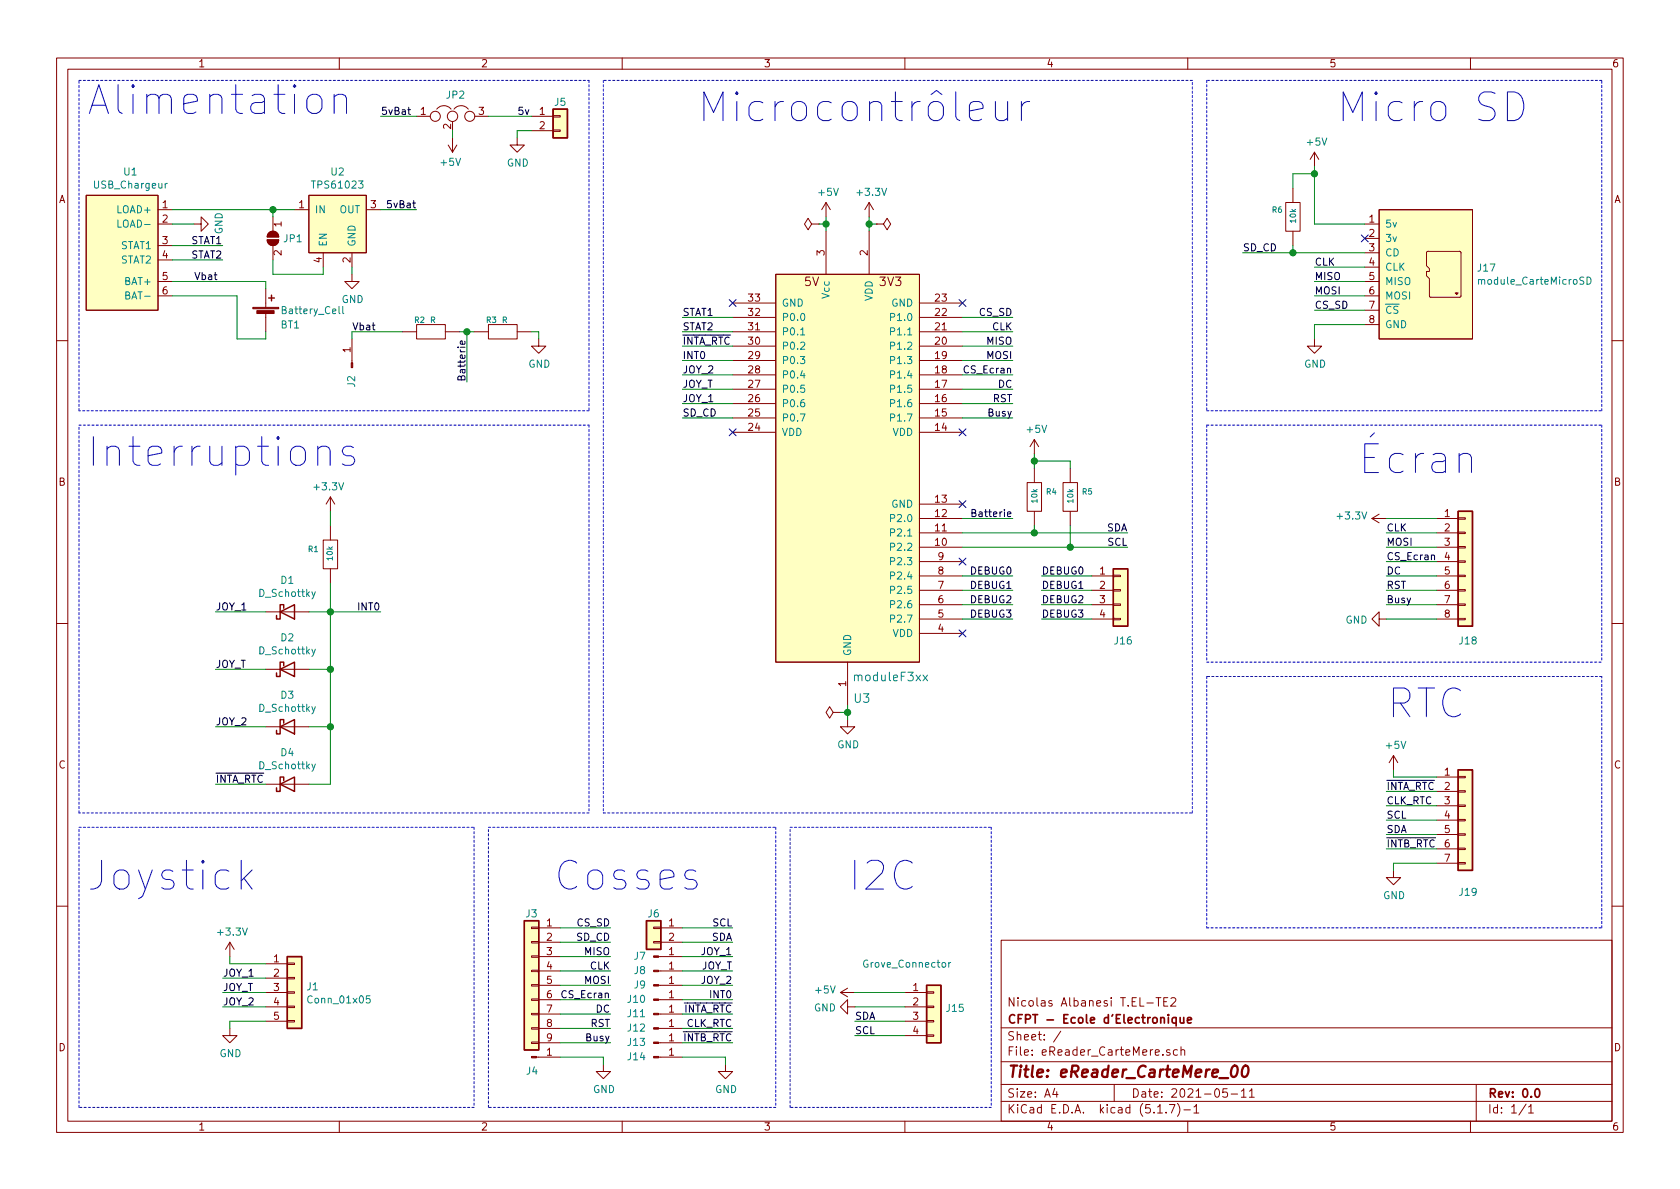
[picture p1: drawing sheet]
<svg xmlns="http://www.w3.org/2000/svg" width="297mm" height="210mm" viewBox="0 0 297 210" stroke-linecap="round" stroke-linejoin="round" font-family="sans-serif">
<g fill="none" stroke="#840000" stroke-width=".18">
<path d="M10 10.3h277v189.9h-277zM12 12.2h273v186.1h-273zM60 10.3v1.9M77.2 19.3a1.62 1.62 0 0 1 2.6 0M80.3 19.3a1.62 1.62 0 0 1 2.5 0M110 10.3v1.9M160 10.3v1.9M210 10.3v1.9M260 10.3v1.9M15.2 34.5h12.7v20.4h-12.7zM27.9 37.1h2.6M27.9 39.6h2.6"/>
<path d="M34.3 39.6h1.3v-1.3l1.2 1.3-1.2 1.3v-1.3M48.3 38.3v2.6M52.1 37.1h2.5M54.6 34.5h10.2v10.2h-10.2zM64.8 37.1h2.5M73.7 20.6h2.4M79.2 25.6l.8 1.3M80 24.4v2.5M80.8 25.6l-.8 1.3M83.9 20.6h2.5M91.4 24.4v1.2h1.3l-1.3 1.3-1.2-1.3h1.2M94 20.6h3.8"/>
<path d="M94 23.1h3.8M97.8 23h1.3v.2h-1.3zM97.8 20.4h1.3v.3h-1.3zM143.5 39.6l-.6-1-.7 1 .7 1 .6-1h1.3M144.8 39.6h.1M146 35.8l-.7 1.3M146 35.8v2.5M146 35.8l.8 1.3M153.7 35.8l-.8 1.3M153.7 35.8v2.5M153.7 35.8l.7 1.3M154.9 39.6h1.3l.6-1 .7 1-.7 1-.6-1"/>
<path d="M154.9 39.6h.1M227.3 35.8h2.6v5.1h-2.6zM228.6 33.3v2.5M232.4 26.9l-.8 1.3M232.4 26.9v2.6M232.4 26.9l.8 1.3M241.3 39.6h2.5M243.8 37.1h16.5v22.8h-16.5zM27.9 43.4h2.6M27.9 46h2.6M27.9 49.8h2.6M27.9 52.3h2.6"/>
<path d="M47 51v3.4M47 55.4v3.3M47.2 42.4h2.1a1.02 1.02 0 0 1-1 1 1.02 1.02 0 0 1-1.1-1zM47.5 41.2a1.02 1.02 0 0 1 1.1-.3 1.02 1.02 0 0 1 .7 1h-2.1zM48.3 43.4v2.6M57.1 44.7v2.5M62.2 48.5v1.3h1.3l-1.3 1.2-1.2-1.2h1.2M62.2 44.7v2.5M62.2 59.9v4.3M71.1 58.7h2.6M73.7 57.4h5v2.5h-5zM78.7 58.7h2.6"/>
<path d="M83.8 58.7h2.6M86.4 57.4h5v2.5h-5zM91.4 58.7h2.6M95.2 59.9v1.3h1.3l-1.3 1.3-1.2-1.3h1.2M129.5 58.7h7.7M129.5 56.1h7.7M129.5 53.6h7.7M137.2 48.5h25.4v68.6h-25.4zM146 40.9v7.6M153.7 40.9v7.6M162.6 58.7h7.6M162.6 56.1h7.6"/>
<path d="M162.6 53.6h7.6M228.6 40.9v2.5M232.4 59.9v1.3h1.3l-1.3 1.3-1.3-1.3h1.3M241.3 49.8h2.5M241.3 52.3h2.5M241.3 42.2h2.5M241.3 44.7h2.5M241.3 47.2h2.5M241.3 54.9h2.5M241.3 57.4h2.5M252.5 44.4h5.6zM252.5 44.4l-.3 .2v2.4l.5 .5v.5h-.5v.8l.5 .5 .1 3.1 .1 .2h5.2l.2-.2v-7.8l-.2-.2"/>
<path d="M257.6 51.8v.3l.2-.3h-.5l.3 .3M10 60.2h2M129.5 76.4h7.7M129.5 73.9h7.7M129.5 71.4h7.7M129.5 68.8h7.7M129.5 66.3h7.7M129.5 63.7h7.7M129.5 61.2h7.7M162.6 76.4h7.6M162.6 73.9h7.6M162.6 71.4h7.6"/>
<path d="M162.6 68.8h7.6M162.6 66.3h7.6M162.6 63.7h7.6M162.6 61.2h7.6M182.9 77.7l-.8 1.3M182.9 77.7v2.6M182.9 77.7l.7 1.3M285 60.2h2M57.1 95.5h2.6v5.1h-2.6zM58.4 87.9l.8 1.2M58.4 87.9v2.5M58.4 93v2.5"/>
<path d="M58.4 87.9l-.7 1.2M162.6 91.7h7.6M162.6 94.2h7.6M162.6 96.8h7.6M162.6 99.3h7.6M162.6 89.1h7.6M181.6 85.3h2.5v5.1h-2.5zM182.9 82.8v2.5M182.9 90.4v2.6M188 85.3h2.5v5.1h-2.5zM189.2 82.8v2.5M189.2 90.4v2.6"/>
<path d="M242.6 91.7l1.2 .8M242.6 91.7h2.5M243.8 90.9l-1.2 .8M254 91.7h3.8M254 94.2h3.8M254 96.8h3.8M254 99.3h3.8M257.8 96.6h1.3v.3h-1.3zM257.8 94.1h1.3v.3h-1.3zM257.8 91.6h1.3v.2h-1.3zM257.8 99.2h1.3v.2h-1.3zM10 110.3h2"/>
<path d="M47 108.2h7.6M47 118.4h7.6M58.4 100.6v2.5M149.9 117.1v7.6M162.6 101.8h7.6M162.6 104.4h7.6M162.6 106.9h7.6M162.6 109.5h7.6M162.6 112h7.6M193 101.8h3.8M193 104.4h3.8M193 106.9h3.8"/>
<path d="M193 109.5h3.8M196.8 109.3h1.3v.3h-1.3zM196.8 106.8h1.3v.3h-1.3zM196.8 101.7h1.3v.3h-1.3zM196.8 104.3h1.3v.2h-1.3zM243.8 109.5v-1.3l-1.2 1.3 1.2 1.2v-1.2h1.3M254 101.8h3.8M254 104.4h3.8M254 106.9h3.8M254 109.5h3.8M257.8 104.3h1.3v.2h-1.3zM257.8 106.8h1.3v.3h-1.3z"/>
<path d="M257.8 109.3h1.3v.3h-1.3zM257.8 101.7h1.3v.3h-1.3zM285 110.3h2M47 138.7h7.6M47 128.5h7.6M147.3 126l-.6-1-.7 1 .7 1 .6-1h1.3M148.6 126h.1M149.9 127.2v1.3h1.2l-1.2 1.3-1.3-1.3h1.3M246.4 133.6l-.8 1.3M246.4 133.6v2.5M246.4 133.6l.7 1.3M254 137.4h3.8"/>
<path d="M254 139.9h3.8M257.8 139.8h1.3v.3h-1.3zM257.8 137.3h1.3v.2h-1.3zM246.4 153.9v1.3h1.2l-1.2 1.3-1.3-1.3h1.3M254 142.5h3.8M254 145h3.8M254 147.6h3.8M254 150.1h3.8M254 152.6h3.8M257.8 150h1.3v.2h-1.3zM257.8 152.5h1.3v.3h-1.3zM257.8 147.4h1.3v.3h-1.3z"/>
<path d="M257.8 142.4h1.3v.2h-1.3zM257.8 144.9h1.3v.3h-1.3zM10 160.2h2M40.6 166.6l-.7 1.3M40.6 166.6v2.6M40.6 166.6l.8 1.3M47 175.5h3.8M47 178h3.8M47 170.4h3.8M47 173h3.8M50.8 177.9h1.3v.3h-1.3zM50.8 172.8h1.3v.3h-1.3z"/>
<path d="M50.8 170.3h1.3v.3h-1.3zM50.8 175.4h1.3v.2h-1.3zM94 179.2h1.2v.2h-1.2zM94 176.7h1.2v.2h-1.2zM94 171.6h1.2v.2h-1.2zM94 169h1.2v.3h-1.2zM94 166.5h1.2v.2h-1.2zM94 164h1.2v.2h-1.2zM94 174.1h1.2v.3h-1.2zM95.2 179.3h3.9M95.2 174.2h3.9M95.2 176.8h3.9"/>
<path d="M95.2 169.2h3.9M95.2 171.7h3.9M95.2 164.1h3.9M95.2 166.6h3.9M115.6 166.5h1.2v.2h-1.2zM115.6 164h1.2v.2h-1.2zM116.4 179.3h4.2M116.4 174.2h4.2M116.4 176.8h4.2M116.4 169.2h4.2M116.4 171.7h4.2M116.8 164.1h3.8"/>
<path d="M116.8 166.6h3.8M148.6 175.5l1.3 .8M148.6 175.5h2.5M149.9 178v-1.2l-1.3 1.2 1.3 1.3v-1.3h1.2M149.9 174.7l-1.3 .8M160 175.5h3.8M160 178h3.8M163.8 175.4h1.3v.2h-1.3zM163.8 177.9h1.3v.3h-1.3zM177 166.3h108v32h-108zM202.8 177.4h1.1M204.4 176.4h.9"/>
<path d="M204.8 176.4v1.5M205.8 177.1h.4M206.5 176.4h-.7v1.5h.7M207 176.6l.3-.2h.3l.3 .5-.9 1h.9M285 160.2h2M40.6 181.9v1.2h1.3l-1.3 1.3-1.2-1.3h1.2M47 180.6h3.8M50.8 180.5h1.3v.2h-1.3zM60 198.3v1.9M94 181.7h1.2v.3h-1.2zM94 184.3h1.2v.2h-1.2zM94.8 186.9h4.3"/>
<path d="M95.2 184.4h3.9M95.2 181.9h3.9M106.7 188.2v1.3h1.2l-1.2 1.2-1.3-1.2h1.3M110 198.3v1.9M116.4 186.9h4.2M116.4 184.4h4.2M116.4 181.9h4.2M128.3 188.2v1.3h1.2l-1.2 1.2-1.3-1.2h1.3M160 198.3v1.9M160 180.6h3.8M160 183.1h3.8M163.8 183h1.3v.3h-1.3z"/>
<path d="M163.8 180.5h1.3v.2h-1.3zM177 194.8h108M177 191.8h108M177 187.8h108M177 181.8h108M186.5 192.5l-.4 1h1M186.8 193v1M187.6 182.3l-1.3 2M197 191.8v3M204.7 196.8h.8M206.2 196.7v.1M206.8 195.3h.9l-.6 1.5"/>
<path d="M206.8 185.7a.37 .37 0 0 0-.6 .1l.1 .2 .5 .2 .1 .1-.2 .3-.5-.1M208.2 195.1a1.71 1.71 0 0 1 0 2.3M208.2 185.7l-.5-.1-.2 .3v.6l.2 .1 .5-.1M208.8 185.7h.1a.37 .37 0 0 1 .6 .1v.8M208.8 185.1v1.5M209.3 196.3h1.2M210 198.3v1.9M211.1 195.8l.4-.5v1.5M211.1 196.8h.9M217 192.5h-.7l-.1 .7 .2-.1 .5 .1 .1 .2v.5l-.2 .1-.6-.1M217.7 193.5h1.1M219.5 193l.4-.5v1.5"/>
<path d="M219.5 194h.8M220.9 193l.4-.5v1.5M220.9 194h.9M260 198.3v1.9M261 191.8v6.5M269.8 195.2l-1.2 2M270.3 195.8l.4-.5v1.5M270.3 196.8h.8"/>
<circle cx="77" cy="20.6" r=".89"/>
<circle cx="80" cy="20.6" r=".91"/>
<circle cx="83.1" cy="20.6" r=".89"/>
</g>
<path d="M206.6 179.4v.2M206.6 179.9v1M207.9 179.9v1.5M208.7 179.9v.9l.4 .1 .2-.1M209.3 179.9v1M207.9 180l-.4-.1-.3 .3 .2 .6h.5M210 180.4l.7-.1-.1-.3-.4-.1-.2 .2v.7h.6M271.5 192.7l.2-.2a.81 .81 0 0 1 .6 .6 .81 .81 0 0 1-.3 .8l-.1 .1a.79 .79 0 0 1-.4-1.3z" fill="none" stroke="#840000" stroke-width=".3"/>
<path d="M218 188.6a.45 .45 0 0 1 .4-.2 .45 .45 0 0 1 .4 .4 1.15 1.15 0 0 1-.8 1.6l-.2-.1a1.5 1.5 0 0 1 .2-1.7zM219.9 188.6a.45 .45 0 0 1 .4-.2 .45 .45 0 0 1 .4 .4 1.15 1.15 0 0 1-.8 1.6l-.1-.1a1.55 1.55 0 0 1 .1-1.7z" fill="none" stroke="#840000" stroke-width=".41"/>
<g fill="#840000" stroke="#840000" stroke-width=".18">
<path d="M94 186.8h.8v.3h-.8z"/>
<path d="M115.6 184.3h.8v.2h-.8z"/>
<path d="M115.6 179.2h.8v.2h-.8z"/>
<path d="M115.6 181.7h.8v.3h-.8z"/>
<path d="M115.6 174.1h.8v.3h-.8z"/>
<path d="M115.6 176.7h.8v.2h-.8z"/>
<path d="M115.6 169h.8v.3h-.8z"/>
<path d="M115.6 171.6h.8v.2h-.8z"/>
<path d="M115.6 186.8h.8v.3h-.8z"/>
<path d="M62.1 64.2h.3v.8h-.3z"/>
<path d="M47.5 41.2a1.02 1.02 0 0 1 1.1-.3 1.02 1.02 0 0 1 .7 1h-2.1z"/>
<path d="M47.2 42.4h2.1a1.02 1.02 0 0 1-1 1 1.02 1.02 0 0 1-1.1-1z"/>
<path d="M44.7 54.4h4.6v.2h-4.6z"/>
<path d="M45.4 54.9h3.1v.5h-3.1z"/>
</g>
<g fill="#ffffc2" stroke="#ffffc2" stroke-width=".18">
<path d="M163.8 174.2h2.6v10.2h-2.6z"/>
<path d="M257.8 136.1h2.5v17.8h-2.5z"/>
<path d="M196.8 100.6h2.6v10.1h-2.6z"/>
<path d="M15.2 34.5h12.7v20.4h-12.7z"/>
<path d="M50.8 169.2h2.5v12.7h-2.5z"/>
<path d="M243.8 37.1h16.5v22.8h-16.5z"/>
<path d="M54.6 34.5h10.2v10.2h-10.2z"/>
<path d="M257.8 90.4h2.5v20.3h-2.5z"/>
<path d="M97.8 19.3h2.5v5.1h-2.5z"/>
<path d="M114.3 162.8h2.5v5.1h-2.5z"/>
<path d="M92.7 162.8h2.5v22.9h-2.5z"/>
<path d="M137.2 48.5h25.4v68.6h-25.4z"/>
</g>
<g fill="none" stroke="#840000" stroke-width=".25">
<path d="M97.8 19.3h2.5v5.1h-2.5zM47.5 52.7h1M48 52.2v1M257.8 90.4h2.5v20.3h-2.5zM49.5 108.2l2.6-1.3v2.6zM49.5 118.4l2.6-1.3v2.5zM50.2 107.6v-.7h-.7v2.6h-.6v-.7M50.2 117.7v-.6h-.7v2.5h-.6v-.6M196.8 100.6h2.6v10.1h-2.6zM49.5 138.7l2.6-1.3v2.5zM49.5 128.5l2.6-1.3v2.6zM50.2 138v-.6h-.7v2.5h-.6v-.6"/>
<path d="M50.2 127.9v-.7h-.7v2.6h-.6v-.6M257.8 136.1h2.5v17.8h-2.5zM50.8 169.2h2.5v12.7h-2.5zM92.7 162.8h2.5v22.9h-2.5zM114.3 162.8h2.5v5.1h-2.5zM163.8 174.2h2.6v10.2h-2.6z"/>
</g>
<g fill="none" stroke="#008484" stroke-width=".18">
<path d="M29.6 32.4l-.4 .3M60.6 54.2v1.1l.2 .2M141.6 59.2h.7M280.6 49a.64 .64 0 0 1 .7 .6 .64 .64 0 0 1-.7 .7zM55.8 104.6l-.5 1.2-.2 .1M55.8 114.8l-.5 1.1-.2 .2M163.2 119.4l.8 1M164 119.4l-.8 1M55.8 135.1l-.5 1.2-.2 .1M55.8 125l-.5 1.1-.2 .1M65.4 176.1h-.6l-.1 .6 .2-.1 .5 .1v.5l-.2 .2-.5-.2M167.7 170.2v.8"/>
<path d="M168.1 170.2l-.4 .2"/>
</g>
<g fill="none" stroke="#0000c2" stroke-width=".18" stroke-dasharray=".4 .4">
<path d="M14 14.2h90.1M104.1 14.2v58.4M106.7 14.2v129.6M210.8 14.2h-104.1M213.4 14.2v58.4M283.2 14.2h-69.8M14 75.2h90.1M14 72.6v-58.4M104.1 75.2v68.6M104.1 72.6h-90.1M213.4 75.2v41.9M213.4 75.2h69.8"/>
<path d="M213.4 72.6h69.8M283.2 75.2v41.9M283.2 72.6v-58.4M213.4 119.6v44.5M213.4 117.1h69.8M283.2 119.6h-69.8M14 146.3h69.8M14 143.8v-68.6M83.8 146.3v49.5M86.4 146.3h50.8M104.1 143.8h-90.1M106.7 143.8h104.1"/>
<path d="M137.2 146.3v49.5M139.7 146.3h35.6M175.3 146.3v49.5M210.8 143.8v-129.6M213.4 164.1h69.8M283.2 164.1v-44.5M14 195.8v-49.5M83.8 195.8h-69.8M86.4 195.8v-49.5M137.2 195.8h-50.8M139.7 195.8v-49.5M175.3 195.8h-35.6"/>
</g>
<g fill="none" stroke="#008400" stroke-width=".18">
<path d="M30.5 39.6h3.8M30.5 37.1h21.6M48.3 37.1v1.2M67.3 20.6h6.4M67.3 37.1h6.4M80 23.1v1.3M86.4 20.6h7.6M94 23.1h-2.6v1.3M144.8 39.6h1.2M146 38.3v2.6M153.7 38.3v2.6M153.7 39.6h1.2"/>
<path d="M232.4 29.5v10.1h8.9M232.4 30.7h-3.8v2.6M30.5 49.8h16.5v1.2M30.5 52.3h11.4v7.6h5.1v-1.2M30.5 46h8.9M30.5 43.4h8.9M48.3 46v2.5h8.8v-1.3M62.2 47.2v1.3M71.1 58.7h-8.9v1.2M81.3 58.7h2.5M82.5 58.7v8.9M94 58.7h1.2v1.2"/>
<path d="M120.6 58.7h8.9M120.6 56.1h8.9M170.2 58.7h8.9M170.2 56.1h8.9M219.7 44.7h21.6M228.6 43.4v1.3M232.4 52.3h8.9M232.4 49.8h8.9M232.4 47.2h8.9M232.4 54.9h8.9M241.3 57.4h-8.9v2.5M120.6 68.8h8.9"/>
<path d="M120.6 73.9h8.9M120.6 66.3h8.9M120.6 63.7h8.9M120.6 71.4h8.9M120.6 61.2h8.9M170.2 68.8h8.9M170.2 73.9h8.9M170.2 66.3h8.9M170.2 63.7h8.9M170.2 71.4h8.9M170.2 61.2h8.9M58.4 90.4v2.6"/>
<path d="M170.2 96.8h29.2M170.2 94.2h29.2M170.2 91.7h8.9M182.9 81.5h6.3v1.3M182.9 80.3v2.5M182.9 93v1.2M189.2 93v3.8M245.1 96.8h8.9M245.1 94.2h8.9M245.1 91.7h8.9M245.1 99.3h8.9M38.1 118.4h8.9"/>
<path d="M38.1 108.2h8.9M54.6 118.4h3.8M54.6 108.2h12.7M58.4 103.1v35.6h-3.8M170.2 109.5h8.9M170.2 106.9h8.9M170.2 101.8h8.9M170.2 104.4h8.9M184.1 109.5h8.9M184.1 106.9h8.9M184.1 101.8h8.9M184.1 104.4h8.9"/>
<path d="M245.1 109.5h8.9M245.1 106.9h8.9M245.1 101.8h8.9M245.1 104.4h8.9M38.1 128.5h8.9M38.1 138.7h8.9M54.6 128.5h3.8M148.6 126h1.3M149.9 124.7v2.5M245.1 139.9h8.9M246.4 136.1v1.3h7.6M245.1 142.5h8.9"/>
<path d="M245.1 150.1h8.9M245.1 145h8.9M245.1 147.6h8.9M254 152.6h-7.6v1.3M39.4 173h7.6M39.4 175.5h7.6M39.4 178h7.6M40.6 169.2v1.2h6.4M99.1 166.6h8.8M99.1 164.1h8.8M99.1 176.8h8.8M99.1 179.3h8.8"/>
<path d="M99.1 174.2h8.8M99.1 169.2h8.8M99.1 171.7h8.8M120.6 166.6h8.9M120.6 164.1h8.9M120.6 176.8h8.9M120.6 179.3h8.9M120.6 174.2h8.9M120.6 169.2h8.9M120.6 171.7h8.9M151.1 175.5h8.9M151.1 178h8.9"/>
<path d="M47 180.6h-6.4v1.3M99.1 184.4h8.8M99.1 181.9h8.8M99.1 186.9h7.6v1.3M120.6 184.4h8.9M120.6 181.9h8.9M120.6 186.9h7.7v1.3M151.1 180.6h8.9M151.1 183.1h8.9"/>
</g>
<path d="M72.1 19.4h.5M72.3 19v1.1l.3 .1M82.2 60.3v.4l-.2 .2-.6-.1v-.5h.3l.1 .6M171.9 90.7l.5-.1 .1-.2-.1-.2-.5-.1v1.3h.4l.2-.2 .1-.3-.3-.2" fill="none" stroke="#000" stroke-width=".18"/>
<path d="M54.7 16.9a1.4 1.4 0 0 1 2.2 .7v1.5a1.38 1.38 0 0 1-1.3 1 1.38 1.38 0 0 1-1.3-1v-1.5zM59.1 17.2a1.42 1.42 0 0 1 1.9-.3l.3 .5v2.7M59.1 16.7v3.4M176 18v2.6l.2 .5a1.35 1.35 0 0 0 2-.3M178.2 18v3.3M180.6 18v3.3M182 18a1.27 1.27 0 0 0-1.4 .9M266.5 16.3h1.2a2.34 2.34 0 0 1 1.7 2.8 2.23 2.23 0 0 1-2.9 2.2zM56.2 79.4a1.28 1.28 0 0 1 2.2 .2v2.7M62.5 79.1l-.5-.2h-.7l-.5 .2-.3 .5 .3 .8 .5 .2h.7l.5 .2 .2 .5-.2 .7-.5 .3h-1l-.5-.3M43.1 155.3l1.5 1.9M44.6 153.8l-2 2" fill="none" stroke="#0000c2" stroke-width=".18"/>
<g fill="#008400" stroke="#008400" stroke-width=".25">
<circle cx="182.9" cy="81.5" r=".51"/>
<circle cx="146.1" cy="39.6" r=".51"/>
<circle cx="58.4" cy="128.5" r=".51"/>
<circle cx="58.4" cy="118.4" r=".51"/>
<circle cx="149.9" cy="126" r=".51"/>
<circle cx="228.6" cy="44.7" r=".51"/>
<circle cx="58.4" cy="108.2" r=".51"/>
<circle cx="82.6" cy="58.7" r=".51"/>
<circle cx="189.2" cy="96.8" r=".51"/>
<circle cx="182.9" cy="94.2" r=".51"/>
<circle cx="48.3" cy="37.1" r=".51"/>
<circle cx="232.4" cy="30.7" r=".51"/>
<circle cx="153.7" cy="39.6" r=".51"/>
</g>
<g fill="none" stroke="#000084" stroke-width=".18">
<path d="M128.9 53l1.2 1.2M130.1 53l-1.2 1.2M169.6 53l1.2 1.2M170.8 53l-1.2 1.2M240.7 41.5l1.2 1.3M241.9 41.5l-1.2 1.3M128.9 75.8l1.2 1.3M130.1 75.8l-1.2 1.3M169.6 75.8l1.2 1.3M170.8 75.8l-1.2 1.3M169.6 88.5l1.2 1.3M169.6 98.7l1.2 1.2"/>
<path d="M170.8 88.5l-1.2 1.3M170.8 98.7l-1.2 1.2M169.6 111.4l1.2 1.2M170.8 111.4l-1.2 1.2"/>
</g>
<g font-size="7.1" fill="#0000c2">
<text x="15.2" y="20.3">Alimentation</text>
<text x="123.2" y="21.6">Microcontrôleur</text>
<text x="236.2" y="21.6">Micro SD</text>
<text x="15.2" y="82.5">Interruptions</text>
<text x="240" y="83.8">Écran</text>
<text x="245.1" y="127">RTC</text>
<text x="15.2" y="157.5">Joystick</text>
<text x="97.8" y="157.5">Cosses</text>
<text x="149.9" y="157.5">I2C</text>
</g>
<text font-size="2.8" fill="#840000" x="178" y="190.5">Title: eReader_CarteMere_00</text>
<g font-size="2.1" fill="#840000">
<text x="142.2" y="50.6">5V</text>
<text x="155.6" y="50.6">3V3</text>
<text x="178" y="178">Nicolas Albanesi T.EL-TE2</text>
<text x="178" y="184">Sheet: /</text>
<text x="178" y="181">CFPT - Ecole d'Electronique</text>
<text x="178" y="186.7">File: eReader_CarteMere.sch</text>
<text x="178" y="196.9">KiCad E.D.A. kicad (5.1.7)-1</text>
<text x="178" y="194.1">Size: A4</text>
<text x="200" y="194.1">Date: 2021-05-11</text>
<text x="263" y="194.1">Rev: 0.0</text>
<text x="263" y="196.9">Id: 1/1</text>
</g>
<g font-size="2.1" fill="#008484">
<text x="151.1" y="124.3">U3</text>
<text x="151.3" y="120.5">moduleF3xx</text>
</g>
<g font-size="1.8" fill="#840000">
<text x="35" y="11.9">1</text>
<text x="85" y="11.9">2</text>
<text x="135" y="11.9">3</text>
<text x="185" y="11.9">4</text>
<text x="235" y="11.9">5</text>
<text x="285" y="11.9">6</text>
<text x="74.4" y="20.3">1</text>
<text x="79.8" y="22.8" transform="rotate(-90 79.8 22.8)">2</text>
<text x="84.7" y="20.3">3</text>
<text x="95.4" y="20.3">1</text>
<text x="95.4" y="22.9">2</text>
<text x="10.4" y="35.9">A</text>
<text x="285.4" y="35.9">A</text>
<text x="28.7" y="36.8">1</text>
<text x="28.7" y="39.4">2</text>
<text x="49.8" y="40.1" transform="rotate(-90 49.8 40.1)">1</text>
<text x="52.9" y="36.8">1</text>
<text x="65.6" y="36.8">3</text>
<text x="242.1" y="39.4">1</text>
<text x="242.1" y="41.9">2</text>
<text x="28.7" y="43.2">3</text>
<text x="28.7" y="45.7">4</text>
<text x="49.8" y="45.2" transform="rotate(-90 49.8 45.2)">2</text>
<text x="56.9" y="46.5" transform="rotate(-90 56.9 46.5)">4</text>
<text x="62" y="46.5" transform="rotate(-90 62 46.5)">2</text>
<text x="145.8" y="45.2" transform="rotate(-90 145.8 45.2)">3</text>
<text x="153.4" y="45.2" transform="rotate(-90 153.4 45.2)">2</text>
<text x="242.1" y="44.4">3</text>
<text x="242.1" y="47">4</text>
<text x="28.7" y="49.5">5</text>
<text x="28.7" y="52.1">6</text>
<text x="132.4" y="53.3">33</text>
<text x="165.4" y="53.3">23</text>
<text x="242.1" y="49.5">5</text>
<text x="242.1" y="52.1">6</text>
<text x="132.4" y="58.4">31</text>
<text x="132.4" y="55.9">32</text>
<text x="165.4" y="58.4">21</text>
<text x="165.4" y="55.9">22</text>
<text x="242.1" y="54.6">7</text>
<text x="242.1" y="57.1">8</text>
<text x="62" y="62.3" transform="rotate(-90 62 62.3)">1</text>
<text x="132.4" y="63.5">29</text>
<text x="132.4" y="61">30</text>
<text x="165.4" y="63.5">19</text>
<text x="165.4" y="61">20</text>
<text x="132.4" y="71.1">26</text>
<text x="132.4" y="68.6">27</text>
<text x="132.4" y="66">28</text>
<text x="165.4" y="71.1">16</text>
<text x="165.4" y="68.6">17</text>
<text x="165.4" y="66">18</text>
<text x="132.4" y="76.2">24</text>
<text x="132.4" y="73.7">25</text>
<text x="165.4" y="76.2">14</text>
<text x="165.4" y="73.7">15</text>
<text x="10.4" y="85.9">B</text>
<text x="165.4" y="88.9">13</text>
<text x="285.4" y="85.9">B</text>
<text x="165.4" y="94">11</text>
<text x="165.4" y="91.4">12</text>
<text x="255.4" y="91.4">1</text>
<text x="255.4" y="94">2</text>
<text x="165.4" y="96.5">10</text>
<text x="165.9" y="101.6">8</text>
<text x="165.9" y="99.1">9</text>
<text x="194.5" y="101.6">1</text>
<text x="255.4" y="96.5">3</text>
<text x="255.4" y="99.1">4</text>
<text x="255.4" y="101.6">5</text>
<text x="165.9" y="106.7">6</text>
<text x="165.9" y="104.1">7</text>
<text x="194.5" y="104.1">2</text>
<text x="194.5" y="106.7">3</text>
<text x="255.4" y="104.1">6</text>
<text x="255.4" y="106.7">7</text>
<text x="165.9" y="111.8">4</text>
<text x="165.9" y="109.2">5</text>
<text x="194.5" y="109.2">4</text>
<text x="255.4" y="109.2">8</text>
<text x="149.6" y="121.4" transform="rotate(-90 149.6 121.4)">1</text>
<text x="10.4" y="135.9">C</text>
<text x="255.4" y="137.2">1</text>
<text x="285.4" y="135.9">C</text>
<text x="255.4" y="139.7">2</text>
<text x="255.4" y="142.2">3</text>
<text x="255.4" y="144.8">4</text>
<text x="255.4" y="147.3">5</text>
<text x="255.4" y="149.9">6</text>
<text x="255.4" y="152.4">7</text>
<text x="96.7" y="163.8">1</text>
<text x="96.7" y="166.4">2</text>
<text x="118.3" y="163.8">1</text>
<text x="118.3" y="166.4">2</text>
<text x="48.4" y="170.2">1</text>
<text x="48.4" y="172.7">2</text>
<text x="96.7" y="168.9">3</text>
<text x="96.7" y="171.4">4</text>
<text x="96.7" y="174">5</text>
<text x="118.3" y="174">1</text>
<text x="118.3" y="168.9">1</text>
<text x="118.3" y="171.4">1</text>
<text x="48.4" y="175.3">3</text>
<text x="48.4" y="177.8">4</text>
<text x="96.7" y="176.5">6</text>
<text x="96.7" y="179.1">7</text>
<text x="118.3" y="179.1">1</text>
<text x="118.3" y="176.5">1</text>
<text x="161.4" y="175.3">1</text>
<text x="161.4" y="177.8">2</text>
<text x="10.4" y="185.9">D</text>
<text x="48.4" y="180.3">5</text>
<text x="96.7" y="181.6">8</text>
<text x="96.7" y="184.1">9</text>
<text x="118.3" y="184.1">1</text>
<text x="118.3" y="181.6">1</text>
<text x="161.4" y="180.3">3</text>
<text x="161.4" y="182.9">4</text>
<text x="285.4" y="185.9">D</text>
<text x="96.7" y="186.7">1</text>
<text x="118.3" y="186.7">1</text>
<text x="35" y="199.9">1</text>
<text x="85" y="199.9">2</text>
<text x="135" y="199.9">3</text>
<text x="185" y="199.9">4</text>
<text x="235" y="199.9">5</text>
<text x="285" y="199.9">6</text>
</g>
<g font-size="1.8" fill="#008484">
<text x="79" y="17.4">JP2</text>
<text x="98.1" y="18.7">J5</text>
<text x="78" y="29.3">+5V</text>
<text x="89.6" y="29.5">GND</text>
<text x="231.2" y="25.7">+5V</text>
<text x="16.8" y="33.3">USB_Chargeur</text>
<text x="21.9" y="31">U1</text>
<text x="55.5" y="33.3">TPS61023</text>
<text x="58.6" y="31">U2</text>
<text x="144.8" y="34.6">+5V</text>
<text x="151.7" y="34.6">+3.3V</text>
<text x="20.9" y="37.7">LOAD+</text>
<text x="21.3" y="40.3">LOAD-</text>
<text x="39.4" y="41.4" transform="rotate(-90 39.4 41.4)">GND</text>
<text x="55.6" y="37.7">IN</text>
<text x="60" y="37.7">OUT</text>
<text x="244.9" y="40.3">5v</text>
<text x="21.3" y="44.1">STAT1</text>
<text x="21.3" y="46.6">STAT2</text>
<text x="50.2" y="42.8">JP1</text>
<text x="57.8" y="43.7" transform="rotate(-90 57.8 43.7)">EN</text>
<text x="62.9" y="43.7" transform="rotate(-90 62.9 43.7)">GND</text>
<text x="244.9" y="42.8">3v</text>
<text x="244.9" y="45.3">CD</text>
<text x="244.9" y="47.9">CLK</text>
<text x="22.3" y="50.4">BAT+</text>
<text x="22.7" y="53">BAT-</text>
<text x="60.4" y="53.6">GND</text>
<text x="146.7" y="52.7" transform="rotate(-90 146.7 52.7)">Vcc</text>
<text x="154.3" y="53.3" transform="rotate(-90 154.3 53.3)">VDD</text>
<text x="244.9" y="50.4">MISO</text>
<text x="244.9" y="53">MOSI</text>
<text x="261.3" y="48">J17</text>
<text x="261.9" y="50.3">module_CarteMicroSD</text>
<text x="49.7" y="58.1">BT1</text>
<text x="50.1" y="55.5">Battery_Cell</text>
<text x="138.2" y="59.3">P0.1</text>
<text x="138.2" y="56.8">P0.0</text>
<text x="138.2" y="54.2">GND</text>
<text x="157.6" y="54.2">GND</text>
<text x="157.9" y="59.3">P1.1</text>
<text x="157.9" y="56.8">P1.0</text>
<text x="244.9" y="55.5">CS</text>
<text x="244.9" y="58">GND</text>
<text x="93.4" y="65">GND</text>
<text x="138.2" y="64.4">P0.3</text>
<text x="138.2" y="61.8">P0.2</text>
<text x="157.9" y="64.4">P1.3</text>
<text x="157.9" y="61.8">P1.2</text>
<text x="230.6" y="65">GND</text>
<text x="62.8" y="68.4" transform="rotate(-90 62.8 68.4)">J2</text>
<text x="138.2" y="69.5">P0.5</text>
<text x="138.2" y="66.9">P0.4</text>
<text x="157.9" y="69.5">P1.5</text>
<text x="157.9" y="66.9">P1.4</text>
<text x="138.2" y="77.1">VDD</text>
<text x="138.2" y="74.5">P0.7</text>
<text x="138.2" y="72">P0.6</text>
<text x="157.8" y="77.1">VDD</text>
<text x="157.9" y="74.5">P1.7</text>
<text x="157.9" y="72">P1.6</text>
<text x="181.7" y="76.5">+5V</text>
<text x="55.7" y="86.7">+3.3V</text>
<text x="157.6" y="89.8">GND</text>
<text x="157.9" y="94.9">P2.1</text>
<text x="157.9" y="92.3">P2.0</text>
<text x="236.6" y="91.9">+3.3V</text>
<text x="157.9" y="97.4">P2.2</text>
<text x="157.9" y="99.9">P2.3</text>
<text x="45.9" y="105.6">D_Schottky</text>
<text x="49.7" y="103.2">D1</text>
<text x="157.9" y="107.6">P2.6</text>
<text x="157.9" y="105">P2.5</text>
<text x="157.9" y="102.5">P2.4</text>
<text x="49.7" y="113.4">D2</text>
<text x="157.8" y="112.6">VDD</text>
<text x="157.9" y="110.1">P2.7</text>
<text x="197.1" y="114">J16</text>
<text x="237.9" y="110.3">GND</text>
<text x="258.1" y="114">J18</text>
<text x="45.9" y="115.7">D_Schottky</text>
<text x="150.5" y="116.1" transform="rotate(-90 150.5 116.1)">GND</text>
<text x="45.9" y="125.9">D_Schottky</text>
<text x="49.7" y="123.6">D3</text>
<text x="45.9" y="136">D_Schottky</text>
<text x="49.7" y="133.7">D4</text>
<text x="148" y="132.3">GND</text>
<text x="245.2" y="132.4">+5V</text>
<text x="244.6" y="159">GND</text>
<text x="258.1" y="158.4">J19</text>
<text x="38.7" y="165.4">+3.3V</text>
<text x="93" y="162.2">J3</text>
<text x="114.6" y="162.2">J6</text>
<text x="112.2" y="169.7">J7</text>
<text x="112.2" y="172.3">J8</text>
<text x="152.9" y="171.1">Grove_Connector</text>
<text x="54.3" y="175.1">J1</text>
<text x="54.7" y="177.4">Conn_01x05</text>
<text x="111" y="179.9">J11</text>
<text x="111" y="177.3">J10</text>
<text x="112.2" y="174.8">J9</text>
<text x="143.9" y="178.9">GND</text>
<text x="144.3" y="175.7">+5V</text>
<text x="167.4" y="178.9">J15</text>
<text x="111" y="185">J13</text>
<text x="111" y="182.4">J12</text>
<text x="38.8" y="186.9">GND</text>
<text x="93.1" y="190">J4</text>
<text x="111" y="187.5">J14</text>
<text x="104.9" y="193.3">GND</text>
<text x="126.4" y="193.3">GND</text>
</g>
<g font-size="1.8">
<text x="67.3" y="20.3">5vBat</text>
<text x="91.4" y="20.3">5v</text>
<text x="68.8" y="36.8">5vBat</text>
<text x="33.8" y="45.7">STAT2</text>
<text x="33.8" y="43.2">STAT1</text>
<text x="219.7" y="44.4">SD_CD</text>
<text x="232.4" y="47">CLK</text>
<text x="34.3" y="49.5">Vbat</text>
<text x="232.4" y="49.5">MISO</text>
<text x="232.4" y="52.1">MOSI</text>
<text x="62.2" y="58.4">Vbat</text>
<text x="120.6" y="55.9">STAT1</text>
<text x="120.6" y="58.4">STAT2</text>
<text x="173.2" y="55.9">CS_SD</text>
<text x="175.4" y="58.4">CLK</text>
<text x="232.4" y="54.6">CS_SD</text>
<text x="120.6" y="63.5">INT0</text>
<text x="120.6" y="61">INTA_RTC</text>
<text x="174.5" y="61">MISO</text>
<text x="174.5" y="63.5">MOSI</text>
<text x="82.3" y="67.6" transform="rotate(-90 82.3 67.6)">Batterie</text>
<text x="120.6" y="71.1">JOY_1</text>
<text x="120.6" y="66">JOY_2</text>
<text x="120.6" y="68.6">JOY_T</text>
<text x="170.7" y="66">CS_Ecran</text>
<text x="175.5" y="71.1">RST</text>
<text x="176.5" y="68.6">DC</text>
<text x="120.6" y="73.7">SD_CD</text>
<text x="174.8" y="73.7">Busy</text>
<text x="172.5" y="91.4">Batterie</text>
<text x="195.7" y="94">SDA</text>
<text x="245.1" y="94">CLK</text>
<text x="171.7" y="101.6">DEBUG0</text>
<text x="184.1" y="101.6">DEBUG0</text>
<text x="195.9" y="96.5">SCL</text>
<text x="245.1" y="101.6">DC</text>
<text x="245.1" y="99.1">CS_Ecran</text>
<text x="245.1" y="96.5">MOSI</text>
<text x="38.1" y="107.9">JOY_1</text>
<text x="63.5" y="107.9">INT0</text>
<text x="171.7" y="104.1">DEBUG1</text>
<text x="171.7" y="106.7">DEBUG2</text>
<text x="184.1" y="104.1">DEBUG1</text>
<text x="184.1" y="106.7">DEBUG2</text>
<text x="245.1" y="106.7">Busy</text>
<text x="245.1" y="104.1">RST</text>
<text x="171.7" y="109.2">DEBUG3</text>
<text x="184.1" y="109.2">DEBUG3</text>
<text x="38.1" y="118.1">JOY_T</text>
<text x="38.1" y="128.3">JOY_2</text>
<text x="38.1" y="138.4">INTA_RTC</text>
<text x="245.1" y="139.7">INTA_RTC</text>
<text x="245.1" y="142.2">CLK_RTC</text>
<text x="245.1" y="149.9">INTB_RTC</text>
<text x="245.1" y="144.8">SCL</text>
<text x="245.1" y="147.3">SDA</text>
<text x="102" y="166.4">SD_CD</text>
<text x="102.1" y="163.8">CS_SD</text>
<text x="125.8" y="166.4">SDA</text>
<text x="126" y="163.8">SCL</text>
<text x="39.4" y="172.7">JOY_1</text>
<text x="103.4" y="174">MOSI</text>
<text x="103.4" y="168.9">MISO</text>
<text x="104.3" y="171.4">CLK</text>
<text x="123.9" y="171.4">JOY_T</text>
<text x="124" y="174">JOY_2</text>
<text x="124" y="168.9">JOY_1</text>
<text x="39.4" y="177.8">JOY_2</text>
<text x="39.4" y="175.3">JOY_T</text>
<text x="99.6" y="176.5">CS_Ecran</text>
<text x="105.4" y="179.1">DC</text>
<text x="120.8" y="179.1">INTA_RTC</text>
<text x="125.7" y="176.5">INT0</text>
<text x="103.6" y="184.1">Busy</text>
<text x="104.4" y="181.6">RST</text>
<text x="120.8" y="184.1">INTB_RTC</text>
<text x="121.3" y="181.6">CLK_RTC</text>
<text x="151.1" y="182.9">SCL</text>
<text x="151.1" y="180.3">SDA</text>
</g>
<g font-size="1.4" fill="#008484">
<text x="225" y="37.6">R6</text>
<text x="229.1" y="39.3" transform="rotate(-90 229.1 39.3)">10k</text>
<text x="73.3" y="57.1">R2</text>
<text x="76.1" y="57.1">R</text>
<text x="86" y="57.1">R3</text>
<text x="88.8" y="57.1">R</text>
<text x="183.4" y="88.9" transform="rotate(-90 183.4 88.9)">10k</text>
<text x="185" y="87.4">R4</text>
<text x="189.8" y="88.9" transform="rotate(-90 189.8 88.9)">10k</text>
<text x="191.4" y="87.4">R5</text>
<text x="54.5" y="97.6">R1</text>
<text x="58.8" y="99" transform="rotate(-90 58.8 99)">10k</text>
</g>
</svg>
